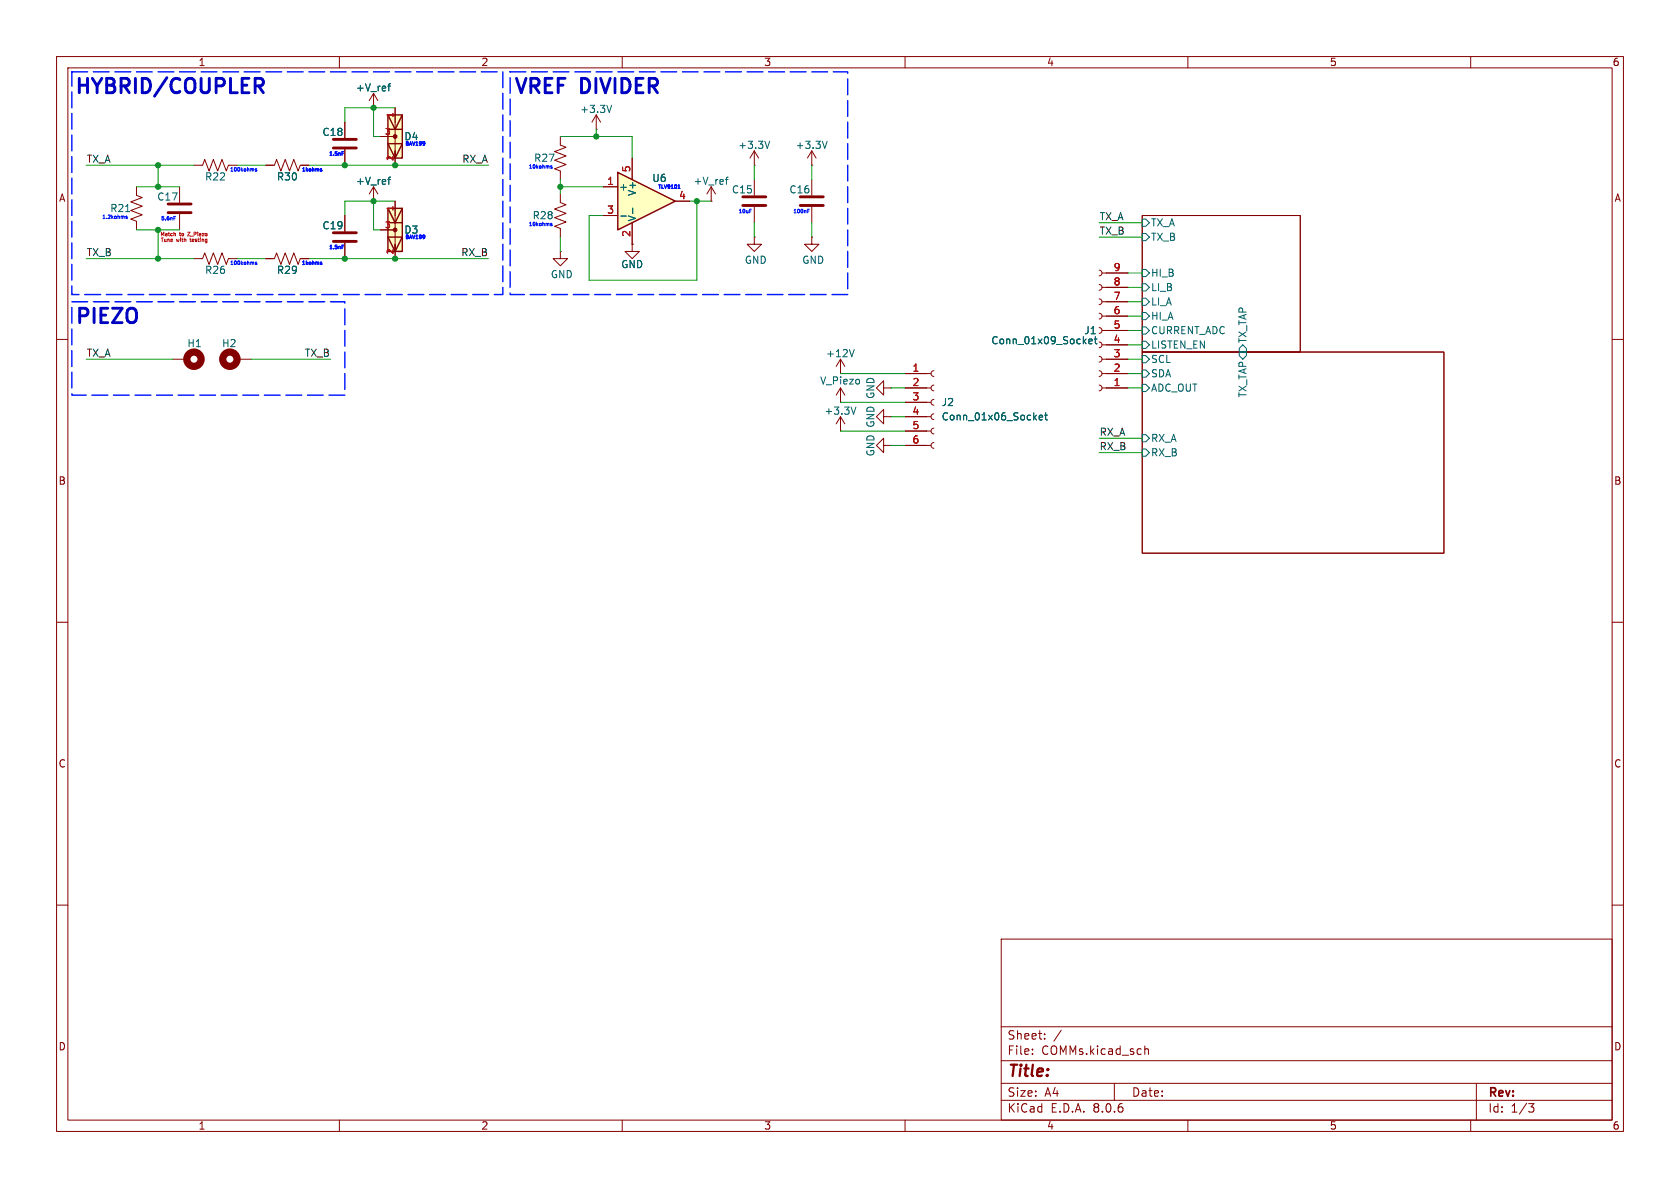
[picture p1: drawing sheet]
<svg xmlns="http://www.w3.org/2000/svg" width="297mm" height="210mm" viewBox="0 0 297 210" stroke-linecap="round" stroke-linejoin="round" font-family="sans-serif">
<g fill="none" stroke="#840000" stroke-width=".18">
<path d="M10 10h277v190h-277zM12 12h273v186h-273zM60 10v2M110 10v2M160 10v2M210 10v2M260 10v2M99.1 24.1v1.6l1 .3-2.1 .8 2.1 .8-2.1 .7 2.1 .8-2.1 .7 1.1 .4v1.6M201.9 38.1h28v24.1h-28zM10 60h2M285 60h2M148.6 71.1h.1"/>
<path d="M148.6 68.6l-.8 1.3M148.6 68.6v2.5M148.6 68.6l.8 1.3M156.2 68.6v-1.3l-1.3 1.3 1.3 1.3v-1.3h1.3M157.5 68.6h.1M201.9 62.2h53.4v35.6h-53.4zM10 110h2M285 110h2M10 160h2M285 160h2M177 166h108v32h-108zM60 198v2"/>
<path d="M110 198v2M160 198v2M177 194.5h108M177 191.5h108M177 187.5h108M177 181.5h108M182.5 186.3v.1M182.5 185.5v.1M184.7 183.6v.1M184.7 182.8v.1M187.6 182.1l-1.3 2M197 191.5v3"/>
<path d="M202.4 184.9v1.5M202.4 185.5l.2-.1 .4 .1v.9M210 198v2M260 198v2M261 191.5v6.5M270.2 195.1h1l-.5 .6 .4 .1 .1 .5-.3 .3h-.4"/>
</g>
<g fill="none" stroke="#006464" stroke-width=".18">
<path d="M201.9 38.7h.7l.6 .7-.6 .6h-.7zM201.9 55.2h.7l.6 .7-.6 .6h-.7zM201.9 52.7h.7l.6 .6-.6 .7h-.7zM201.9 57.8h.7l.6 .6-.6 .7h-.7zM201.9 50.2h.7l.6 .6-.6 .6h-.7zM201.9 47.6h.7l.6 .7-.6 .6h-.7zM201.9 41.3h.7l.6 .6-.6 .6h-.7zM201.9 76.8h.7l.6 .7-.6 .6h-.7zM201.9 79.4h.7l.6 .6-.6 .6h-.7zM201.9 62.9h.7l.6 .6-.6 .6h-.7zM201.9 65.4h.7l.6 .6-.6 .7h-.7zM201.9 67.9h.7l.6 .7-.6 .6h-.7z"/>
<path d="M201.9 60.3h.7l.6 .7-.6 .6h-.7zM219.1 62.2h1.2v.7l-.6 .6-.6-.6zM219.7 61l.6 .6v.6h-1.2v-.6z"/>
</g>
<path d="M97.3 29.4l.3 .2-.3 .1M97.3 29.4h.1" fill="none" stroke="#000bff" stroke-width=".18"/>
<path d="M109.2 30.5l10.2 5.1-10.2 5z" fill="#ffffc2"/>
<path d="M109.2 30.5l10.2 5.1-10.2 5z" fill="none" stroke="#840000" stroke-width=".25"/>
<g fill="none" stroke="#840000" stroke-width=".18">
<path d="M66 19.1h.1M66 16.5l-.7 1.3M66 16.5v2.6M66 16.5l.8 1.3M24.1 33v1.5l1 .4-2 .8 2 .7-2 .8 2 .8-2 .7 1 .4v1.5M31.7 33v2.8M31.7 37.8v2.8M34.3 29.2h1.5l.4-1 .8 2 .7-2 .8 2 .7-2 .8 2 .4-1h1.5M47 29.2h1.5l.4-1 .8 2 .7-2 .8 2 .7-2 .8 2 .4-1h1.5M61 21.6v2.8M61 26.4v2.8M61 38.1v2.8"/>
<path d="M66 35.6h.1M66 33v2.6M66 33l-.7 1.3M66 33l.8 1.3M99.1 34.3v1.5l1 .4-2.1 .8 2.1 .7-2.1 .8 2.1 .7-2.1 .8 1.1 .4v1.5M105.4 22.9h.1M105.4 20.3l-.8 1.3M105.4 20.3v2.6M105.4 20.3l.8 1.3M106.7 33h2.5M106.7 38.1h2.5M111.8 27.9v3.9"/>
<path d="M111.8 39.4v3.8M119.4 35.6h2.5M125.7 35.6h.1M125.7 33l-.7 1.3M125.7 33v2.6M125.7 33l.8 1.3M133.3 29.2h.1M133.3 26.7l-.7 1.2M133.3 26.7v2.5M133.3 31.8v2.7M133.3 36.6v2.8M133.3 26.7l.8 1.2"/>
<path d="M143.5 29.2h.1M143.5 26.7l-.8 1.2M143.5 26.7v2.5M143.5 31.8v2.7M143.5 36.6v2.8M143.5 26.7l.8 1.2M34.3 45.7h1.5l.4-1 .8 2 .7-2 .8 2 .7-2 .8 2 .4-1h1.5M47 45.7h1.5l.4-1 .8 2 .7-2 .8 2 .7-2 .8 2 .4-1h1.5M61 42.9v2.8M99.1 44.5v1.2h1.2l-1.2 1.3-1.3-1.3h1.3M99.1 44.5h.1M111.8 43.2v1.3h1.2l-1.2 1.2-1.3-1.2h1.3"/>
<path d="M111.8 43.2h.1M133.3 41.9v1.3h1.3l-1.3 1.3-1.2-1.3h1.2M133.3 41.9h.1M143.5 41.9v1.3h1.3l-1.3 1.3-1.3-1.3h1.3M143.5 41.9h.1M194.3 47.8l.4 .1 .1 .4-.1 .3-.4 .2M194.3 50.3l.4 .1 .1 .4-.1 .4-.4 .1M194.3 52.8l.4 .2 .1 .3-.1 .4-.4 .1M194.3 55.4l.4 .1 .1 .4-.1 .3-.4 .2M194.3 57.9l.4 .2 .1 .3-.1 .4-.4 .1M194.8 48.3h4.6M194.8 50.8h4.6"/>
<path d="M194.8 53.3h4.6M194.8 55.9h4.6M194.8 58.4h4.6M30.5 63.5h2.5M41.9 63.5h2.5M148.6 66h.1M148.6 76.2h.1M148.6 63.5l-.8 1.3M148.6 63.5v2.5M148.6 73.7v2.5M148.6 63.5l.8 1.3M148.6 73.7l-.8 1.2"/>
<path d="M148.6 73.7l.8 1.2M156.2 78.7v-1.2l-1.3 1.2 1.3 1.3v-1.3h1.3M156.2 73.7v-1.3l-1.3 1.3 1.3 1.2v-1.2h1.3M157.5 78.7h.1M157.5 73.7h.1M160 78.7h4.6M160 76.2h4.6M160 73.7h4.6M160 71.1h4.6M160 68.6h4.6M160 66h4.6M165.1 78.2l-.4 .2-.1 .3 .1 .4 .4 .1"/>
<path d="M165.1 75.7l-.4 .1-.1 .4 .1 .4 .4 .1M165.1 73.2l-.4 .1-.1 .4 .1 .3 .4 .2M165.1 70.6l-.4 .2-.1 .3 .1 .4 .4 .1M165.1 68.1l-.4 .1-.1 .4 .1 .3 .4 .2M165.1 65.5l-.4 .2-.1 .3 .1 .4 .4 .1M194.3 60.5l.4 .1 .1 .4-.1 .3-.4 .2M194.3 63l.4 .1 .1 .4-.1 .4-.4 .1M194.3 65.5l.4 .2 .1 .3-.1 .4-.4 .1M194.3 68.1l.4 .1 .1 .4-.1 .3-.4 .2M194.8 68.6h4.6M194.8 66h4.6M194.8 61h4.6"/>
<path d="M194.8 63.5h4.6"/>
</g>
<g fill="none" stroke="#006464" stroke-width=".18">
<path d="M68.5 15.2h.5M69 14.8l-.3 .2v1.1M108.1 18.6l-.4 1.3M22.2 37.4h.7M68.5 31.7h.5M69 31.3l-.3 .2v1.1M109.7 38.2h1M111.9 36.8v1M128.2 31.7h.5M128.7 31.3l-.3 .2v1.1M136.1 25l-.5 1.2M146.2 25l-.4 1.2"/>
<path d="M192.7 59.9l-.2 .2v.5l.2 .2 .3-.1M192.9 59.9l.2 .3-.6 .2M193.5 59.9h.4M193.6 59.5v1.1l.3 .2M151 61.8l-.4 1.3M151.3 72l-.4 1.2M183.7 73.8l.6-.1v-.2l-.4-.1-.2 .2 .1 .6h.5M184.7 73.4h.5M184.9 73v1.1l.3 .1"/>
</g>
<g fill="none" stroke="#000bff" stroke-width=".18">
<path d="M22.2 38.3l.3 .2M22.2 38.3h.1M22.5 38.5l-.3 .1M22.5 38.5h.1M30.7 38.6h.3M30.7 38.3h.3M45.4 29.9h-.3l.3 .2v.1h-.3M56.9 29.9h-.3l.3 .2v.1h-.3M60.5 27.1h.2M60.5 26.8h.3M97.3 39.6l.3 .2-.3 .1M119.9 33.3h.3"/>
<path d="M119.9 32.8l.1-.1v.6M132.5 37.3h.3M132.5 37h.3M142.8 37.3h.2M142.8 37h.3M45.1 46.5l.3 .1-.3 .1M45.1 46.4v.1M45.4 46.4h-.3M56.6 46.5l.3 .1-.3 .1M56.6 46.4v.1M56.9 46.4h-.3M60.5 43.6h.2"/>
<path d="M60.5 43.3h.3"/>
</g>
<path d="M29.7 37.6h4.1M29.7 36.1h4.1M58.9 26.2h4.1M58.9 24.6h4.1M131.3 36.3h4.1M131.3 34.8h4.1M141.5 36.3h4M141.5 34.8h4M58.9 42.7h4.1M58.9 41.1h4.1" fill="none" stroke="#840000" stroke-width=".51"/>
<g fill="none" stroke="#840000" stroke-width="1.3">
<circle cx="34.3" cy="63.5" r="1.27"/>
<circle cx="40.6" cy="63.5" r="1.27"/>
</g>
<path d="M68.6 36.8h2.5v7.7h-2.5z" fill="#ffffc2"/>
<path d="M68.6 36.8h2.5v7.7h-2.5zM68.6 39.4h2.5M68.6 36.8l1.2 2.6 1.3-2.6M68.6 41.9h2.5l-1.3 2.6z" fill="none" stroke="#840000" stroke-width=".25"/>
<path d="M69.8 35.6v10.1M67.3 40.6h2.5" fill="none" stroke="#840000" stroke-width=".18"/>
<circle cx="69.8" cy="40.6" r=".33" fill="#840000" stroke="#840000" stroke-width=".18"/>
<path d="M75 41.6l.1 .1-.1 .4M75.1 41.8l-.1 .2" fill="none" stroke="#000bff" stroke-width=".18"/>
<path d="M68.6 20.3h2.5v7.6h-2.5z" fill="#ffffc2"/>
<path d="M68.6 20.3h2.5v7.6h-2.5zM68.6 25.4h2.5l-1.3 2.5zM68.6 22.9h2.5M68.6 20.3l1.2 2.6 1.3-2.6" fill="none" stroke="#840000" stroke-width=".25"/>
<g fill="none" stroke="#840000" stroke-width=".18">
<path d="M66 19.1h.1M69.8 19.1v10.1M47 29.2h1.3M53.3 29.2h1.3M61 21.6v2.8M61 26.4v2.8M61 38.1v2.8M66 35.6h.1M67.3 24.1h2.5M69.8 35.6v2.5M106.7 33h2.5M106.7 38.1h2.5"/>
<path d="M111.8 27.9v3.9M111.8 39.4v3.8M119.4 35.6h2.5M47 45.7h1.3M53.3 45.7h1.3M61 42.9v2.8M67.3 40.6h2.5M69.8 43.2v2.5M111.8 43.2h.1M195.6 58.4h3.8M195.6 55.9h3.8M195.6 53.3h3.8"/>
<path d="M195.6 50.8h3.8M195.6 48.3h3.8M160 68.6h3.8M160 66h3.8M160 71.1h3.8M160 73.7h3.8M160 76.2h3.8M160 78.7h3.8M195.6 68.6h3.8M195.6 66h3.8M195.6 63.5h3.8M195.6 61h3.8"/>
</g>
<circle cx="69.8" cy="24.1" r=".33" fill="#840000" stroke="#840000" stroke-width=".18"/>
<g fill="none" stroke="#000bff" stroke-width=".18">
<path d="M56.9 29.9h-.3l.3 .2v.1h-.3M60.5 27.1h.2M60.5 26.8h.3M75 25.1l.1 .1-.1 .4M75.1 25.3l-.1 .1M119.9 33.3h.3M119.9 32.8l.1-.1v.6M56.6 46.5l.3 .1-.3 .1M56.6 46.4v.1M56.9 46.4h-.3M60.5 43.6h.2M60.5 43.3h.3"/>
<path d="M75 41.6l.1 .1-.1 .4M75.1 41.8l-.1 .2"/>
</g>
<path d="M45.1 13.9h1a.69 .69 0 0 1 .5 .6 .69 .69 0 0 1-.5 .7h-1M45.7 15.2l.9 1.2" fill="none" stroke="#0000c2" stroke-width=".51"/>
<path d="M30.8 41.3h.2v.4M33.2 41.1h.4l-.4 .6h.4" fill="none" stroke="#ff0a0e" stroke-width=".18"/>
<path d="M12.7 12.7h76.2v39.4h-76.2zM90.2 12.7h59.7v39.4h-59.7zM12.7 53.3h48.3v16.6h-48.3z" fill="none" stroke="#0018ff" stroke-width=".25" stroke-dasharray="2.8 1"/>
<g fill="none" stroke="#009600" stroke-width=".18">
<path d="M66 19.1v5h1.3M69.8 19.1h-8.8v2.5M15.2 29.2h19.1M24.1 33h7.6M27.9 29.2v3.8M41.9 29.2h5.1M54.6 29.2h31.8M66 35.6v5h1.3M69.8 35.6h-8.8v2.5M99.1 33h7.6M99.1 31.8v2.5M99.1 24.1h12.7v3.8"/>
<path d="M105.4 22.9v1.2M121.9 35.6h3.8M123.2 35.6v13.9h-19.1v-11.4h2.6M133.3 29.2v2.6M133.3 39.4v2.5M143.5 29.2v2.6M143.5 39.4v2.5M194.3 39.4h7.6M15.2 45.7h19.1M24.1 40.6h7.6M27.9 40.6v5.1M41.9 45.7h5.1"/>
<path d="M54.6 45.7h31.8M99.1 41.9v2.6M194.3 41.9h7.6M199.4 55.9h2.5M199.4 53.3h2.5M199.4 58.4h2.5M199.4 50.8h2.5M199.4 48.3h2.5M15.2 63.5h15.3M44.4 63.5h14M148.6 76.2h11.4M148.6 66h11.4"/>
<path d="M148.6 71.1h11.4M157.5 78.7h2.5M157.5 68.6h2.5M157.5 73.7h2.5M194.3 77.5h7.6M199.4 63.5h2.5M199.4 66h2.5M199.4 61h2.5M199.4 68.6h2.5M194.3 80h7.6"/>
</g>
<g fill="none" stroke="#006464" stroke-width=".18">
<path d="M68.5 15.2h.5M69 14.8l-.3 .2v1.1M68.5 31.7h.5M69 31.3l-.3 .2v1.1M109.7 38.2h1M111.9 36.8v1M192.7 59.9l-.2 .2v.5l.2 .2 .3-.1M192.9 59.9l.2 .3-.6 .2M193.5 59.9h.4M193.6 59.5v1.1l.3 .2M183.7 73.8l.6-.1v-.2l-.4-.1-.2 .2 .1 .6h.5M184.7 73.4h.5"/>
<path d="M184.9 73v1.1l.3 .1"/>
</g>
<g fill="#009600" stroke="#009600" stroke-width=".18">
<circle cx="66" cy="35.6" r=".46"/>
<circle cx="61" cy="29.2" r=".46"/>
<circle cx="66" cy="19.1" r=".46"/>
<circle cx="69.8" cy="29.2" r=".46"/>
<circle cx="69.8" cy="45.7" r=".46"/>
<circle cx="61" cy="45.7" r=".46"/>
<circle cx="27.9" cy="29.2" r=".46"/>
<circle cx="27.9" cy="40.6" r=".46"/>
<circle cx="27.9" cy="33" r=".46"/>
<circle cx="27.9" cy="45.7" r=".46"/>
<circle cx="99.1" cy="33" r=".46"/>
<circle cx="105.4" cy="24.1" r=".46"/>
<circle cx="123.2" cy="35.6" r=".46"/>
</g>
<g font-size="3.5" fill="#0000c2">
<text x="12.9" y="17.3">HYBRID/COUPLER</text>
<text x="90.6" y="17.3">VREF</text>
<text x="102.7" y="17.3">DIVIDER</text>
<text x="13" y="57.9">PIEZO</text>
</g>
<text font-size="2.8" fill="#840000" x="178" y="190.9">Title:</text>
<g font-size="2.1" fill="#840000">
<text x="178" y="184">Sheet:</text>
<text x="178" y="186.7">File:</text>
<text x="184.1" y="186.7">COMMs.kicad_sch</text>
<text x="178" y="196.9">KiCad</text>
<text x="178" y="194.1">Size:</text>
<text x="184.7" y="194.1">A4</text>
<text x="185.7" y="196.9">E.D.A.</text>
<text x="193.3" y="196.9">8.0.6</text>
<text x="200" y="194.1">Date:</text>
<text x="263" y="194.3">Rev:</text>
<text x="263" y="196.9">Id:</text>
<text x="267.1" y="196.9">1/3</text>
</g>
<g font-size="1.8" fill="#840000">
<text x="35" y="11.9">1</text>
<text x="85" y="11.9">2</text>
<text x="135" y="11.9">3</text>
<text x="185" y="11.9">4</text>
<text x="235" y="11.9">5</text>
<text x="285" y="11.9">6</text>
<text x="10.3" y="35.9">A</text>
<text x="285.3" y="35.9">A</text>
<text x="10.3" y="85.9">B</text>
<text x="285.3" y="85.9">B</text>
<text x="10.3" y="135.9">C</text>
<text x="285.3" y="135.9">C</text>
<text x="10.3" y="185.9">D</text>
<text x="285.3" y="185.9">D</text>
<text x="35" y="199.9">1</text>
<text x="85" y="199.9">2</text>
<text x="135" y="199.9">3</text>
<text x="185" y="199.9">4</text>
<text x="235" y="199.9">5</text>
<text x="285" y="199.9">6</text>
</g>
<g font-size="1.8" fill="#006464">
<text x="62.8" y="16.4">+V_ref</text>
<text x="102.5" y="20.2">+3.3V</text>
<text x="56.9" y="24.2">C18</text>
<text x="71.4" y="25">D4</text>
<text x="130.4" y="26.5">+3.3V</text>
<text x="140.6" y="26.5">+3.3V</text>
<text x="27.7" y="35.7">C17</text>
<text x="36.2" y="32.1">R22</text>
<text x="48.9" y="32.1">R30</text>
<text x="62.8" y="32.9">+V_ref</text>
<text x="109.3" y="33.9">+</text>
<text x="112.6" y="34.7" transform="rotate(-90 112.6 34.7)">V+</text>
<text x="115.2" y="32.4">U6</text>
<text x="122.5" y="32.9">+V_ref</text>
<text x="129.3" y="34.4">C15</text>
<text x="139.5" y="34.4">C16</text>
<text x="56.9" y="40.7">C19</text>
<text x="71.4" y="41.5">D3</text>
<text x="112.6" y="39.2" transform="rotate(-90 112.6 39.2)">V-</text>
<text x="203.4" y="40.2">TX_A</text>
<text x="109.7" y="47.6">GND</text>
<text x="131.6" y="46.8">GND</text>
<text x="141.7" y="46.8">GND</text>
<text x="203.4" y="42.8">TX_B</text>
<text x="36.2" y="48.6">R26</text>
<text x="48.9" y="48.6">R29</text>
<text x="97.3" y="49.4">GND</text>
<text x="203.4" y="51.7">LI_B</text>
<text x="203.4" y="49.1">HI_B</text>
<text x="191.6" y="59.3">J1</text>
<text x="203.4" y="56.7">HI_A</text>
<text x="203.4" y="54.2">LI_A</text>
<text x="203.4" y="59.3">CURRENT_ADC</text>
<text x="33" y="61.6">H1</text>
<text x="39.2" y="61.6">H2</text>
<text x="145.9" y="63.3">+12V</text>
<text x="175.2" y="61.1">Conn_01x09_Socket</text>
<text x="203.4" y="64.4">SCL</text>
<text x="203.4" y="61.8">LISTEN_EN</text>
<text x="220.6" y="60.8" transform="rotate(-90 220.6 60.8)">TX_TAP</text>
<text x="144.9" y="68.2">V_Piezo</text>
<text x="154.8" y="70.6" transform="rotate(-90 154.8 70.6)">GND</text>
<text x="166.4" y="72">J2</text>
<text x="203.4" y="66.9">SDA</text>
<text x="203.4" y="69.4">ADC_OUT</text>
<text x="220.6" y="70.4" transform="rotate(-90 220.6 70.4)">TX_TAP</text>
<text x="145.6" y="73.5">+3.3V</text>
<text x="154.8" y="75.7" transform="rotate(-90 154.8 75.7)">GND</text>
<text x="166.4" y="74.5">Conn_01x06_Socket</text>
<text x="154.8" y="80.8" transform="rotate(-90 154.8 80.8)">GND</text>
<text x="203.4" y="78.3">RX_A</text>
<text x="203.4" y="80.9">RX_B</text>
</g>
<g font-size="1.8" fill="#0f0f0f">
<text x="15.2" y="28.9">TX_A</text>
<text x="81.6" y="28.9">RX_A</text>
<text x="194.3" y="39">TX_A</text>
<text x="194.3" y="41.6">TX_B</text>
<text x="15.2" y="45.4">TX_B</text>
<text x="81.4" y="45.4">RX_B</text>
<text x="15.2" y="63.2">TX_A</text>
<text x="53.8" y="63.2">TX_B</text>
<text x="194.3" y="77.1">RX_A</text>
<text x="194.3" y="79.7">RX_B</text>
</g>
<g font-size="1.8" fill="#000bff">
<text x="94.3" y="28.8">R27</text>
<text x="19.4" y="37.7">R21</text>
<text x="94.1" y="39">R28</text>
</g>
<g font-size="1.8" fill="#a90000">
<text x="107.2" y="32.8">1</text>
<text x="111.5" y="30.6" transform="rotate(-90 111.5 30.6)">5</text>
<text x="119.9" y="35.3">4</text>
<text x="107.2" y="37.8">3</text>
<text x="111.5" y="42" transform="rotate(-90 111.5 42)">2</text>
<text x="196.8" y="53.1">7</text>
<text x="196.8" y="50.5">8</text>
<text x="196.8" y="48">9</text>
<text x="196.8" y="58.2">5</text>
<text x="196.8" y="55.6">6</text>
<text x="161.2" y="65.8">1</text>
<text x="196.8" y="65.8">2</text>
<text x="196.8" y="63.2">3</text>
<text x="196.8" y="60.7">4</text>
<text x="161.2" y="68.3">2</text>
<text x="161.2" y="70.9">3</text>
<text x="196.8" y="68.3">1</text>
<text x="161.2" y="73.4">4</text>
<text x="161.2" y="75.9">5</text>
<text x="161.2" y="78.5">6</text>
</g>
<g font-size="1.4" fill="#a90000">
<text x="68" y="23.9">3</text>
<text x="69.6" y="20.9" transform="rotate(-90 69.6 20.9)">1</text>
<text x="69.6" y="28.6" transform="rotate(-90 69.6 28.6)">2</text>
<text x="68" y="40.4">3</text>
<text x="69.6" y="37.4" transform="rotate(-90 69.6 37.4)">1</text>
<text x="69.6" y="45.1" transform="rotate(-90 69.6 45.1)">2</text>
</g>
<g font-size=".9" fill="#000bff">
<text x="58.1" y="27.7">1.5nF</text>
<text x="71.5" y="25.9">BAV199</text>
<text x="40.5" y="30.5">100kohms</text>
<text x="53.2" y="30.5">1kohms</text>
<text x="93.3" y="30">10kohms</text>
<text x="116.2" y="33.6">TLV9101</text>
<text x="17.9" y="38.9">1.2kohms</text>
<text x="28.3" y="39.2">5.6nF</text>
<text x="93.3" y="40.2">10kohms</text>
<text x="130.4" y="37.9">10uF</text>
<text x="140.1" y="37.9">100nF</text>
<text x="40.5" y="47">100kohms</text>
<text x="53.2" y="47">1kohms</text>
<text x="58.1" y="44.2">1.5nF</text>
<text x="71.5" y="42.5">BAV199</text>
</g>
<g font-size=".9" fill="#ff0a0e">
<text x="28.2" y="41.9">Match</text>
<text x="31.7" y="41.9">to</text>
<text x="33.5" y="41.9">Z_Piezo</text>
<text x="28.2" y="43">Tune</text>
<text x="31.2" y="43">with</text>
<text x="33.9" y="43">testing</text>
</g>
</svg>
